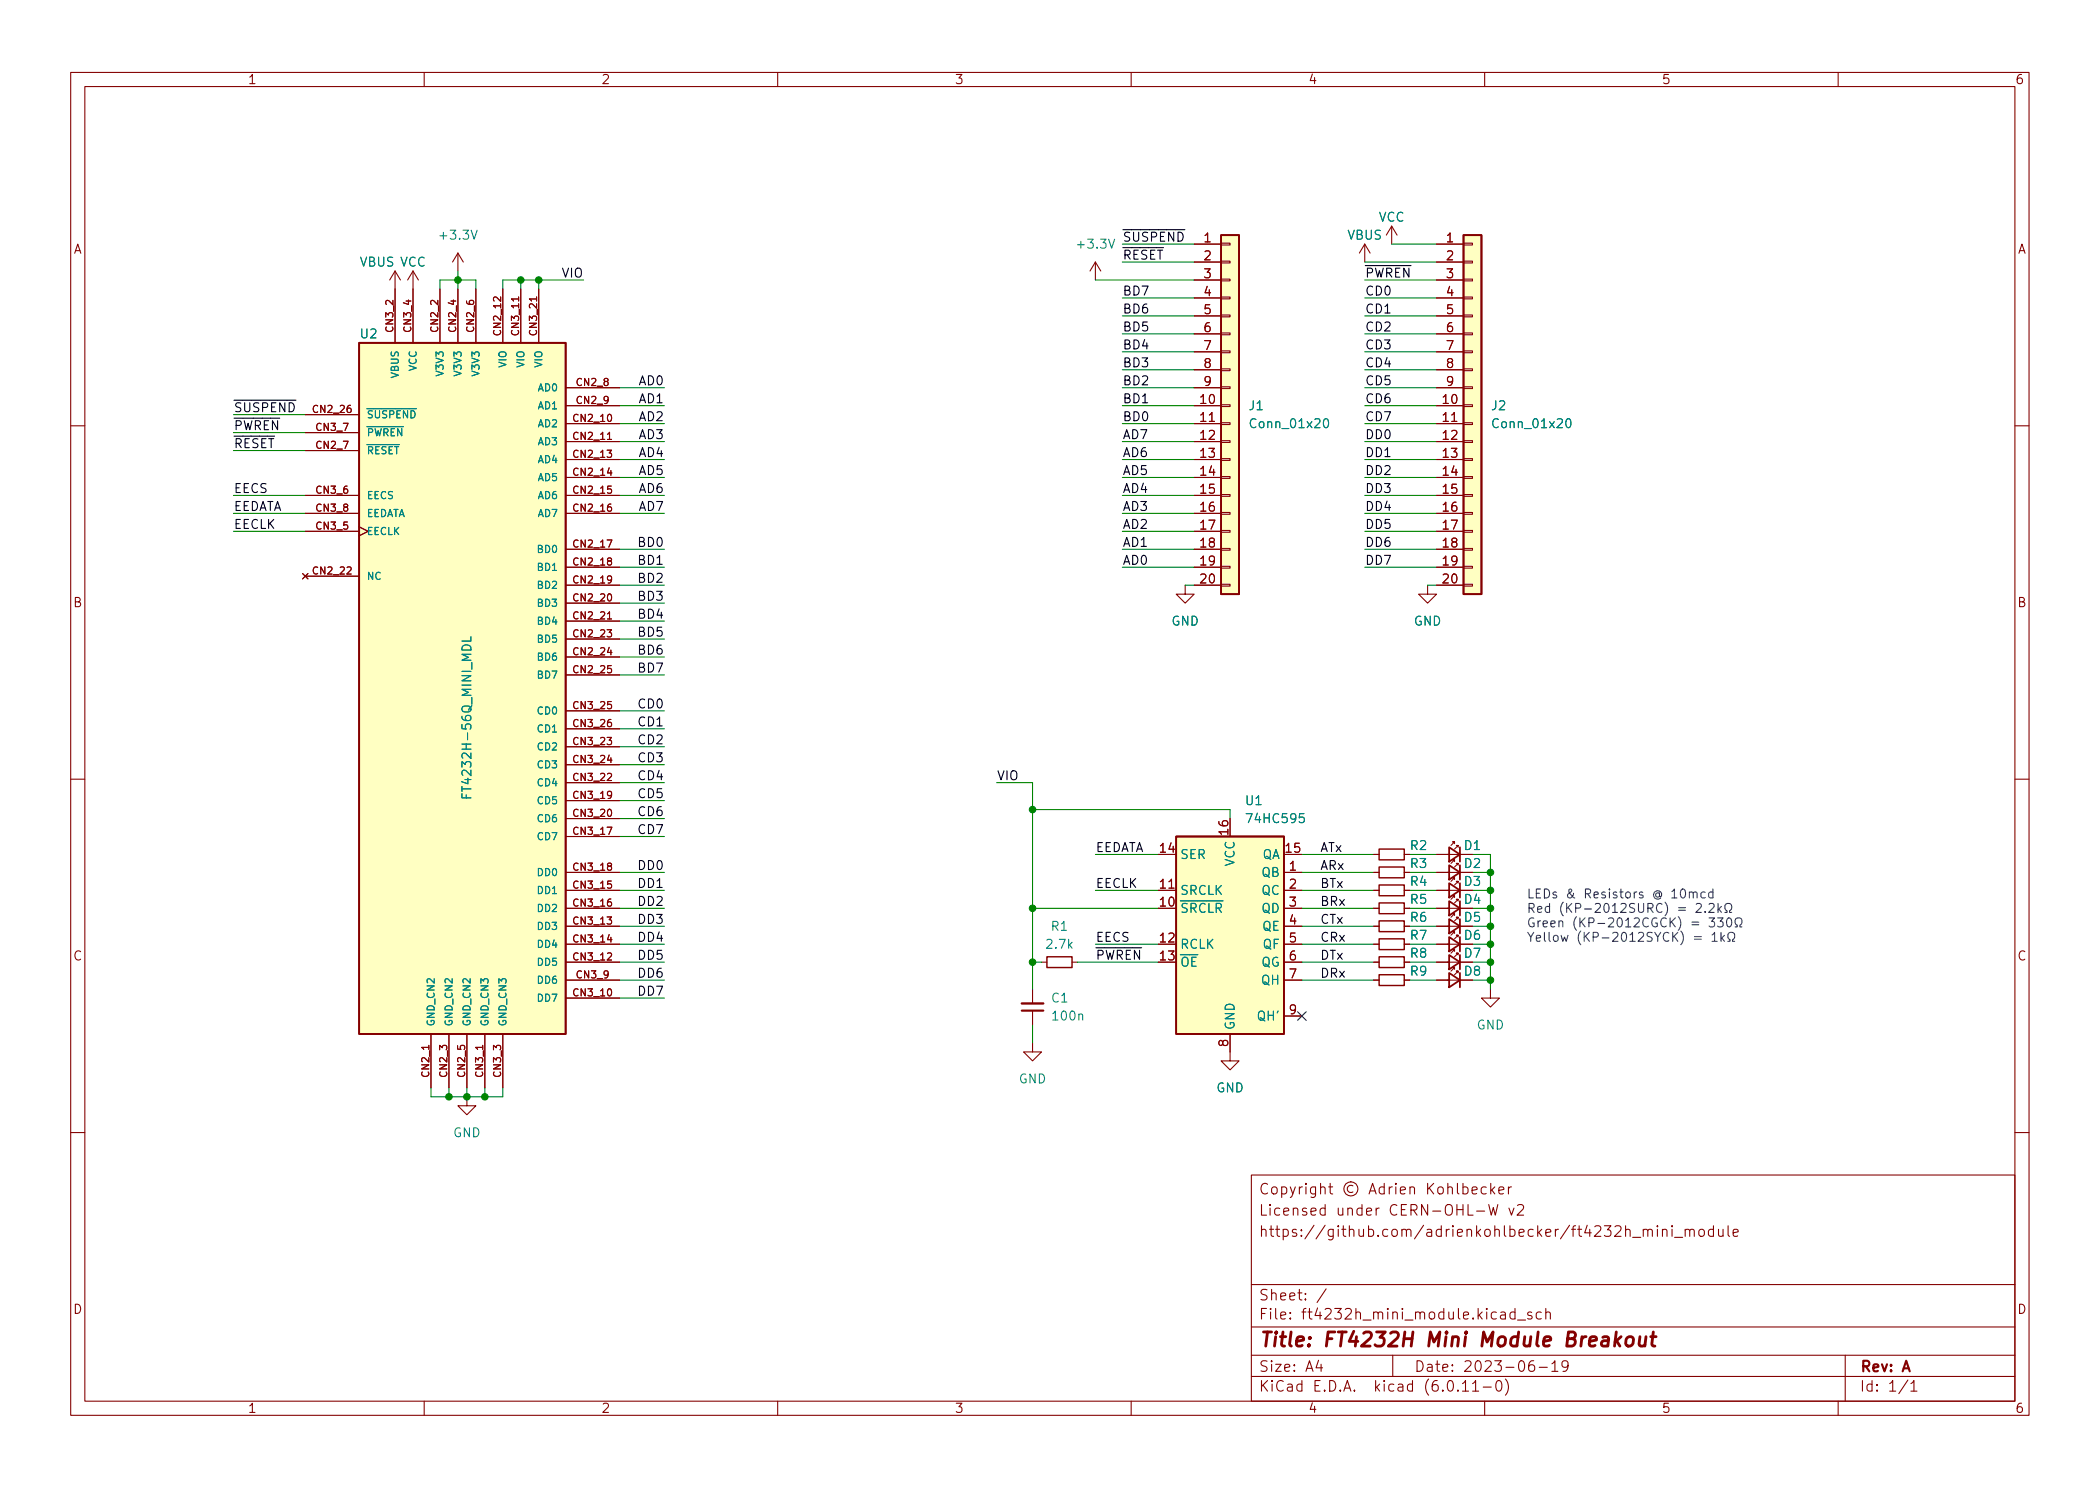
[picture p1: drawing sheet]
<svg xmlns="http://www.w3.org/2000/svg" width="297mm" height="210mm" viewBox="0 0 297 210" stroke-linecap="round" stroke-linejoin="round" font-family="sans-serif">
<g fill="none" stroke="#840000" stroke-width=".15">
<path d="M10 10.2h277v190.1h-277zM12 12.2h273v186.1h-273zM60 10.2v2M110 10.2v2M160 10.2v2M210 10.2v2M260 10.2v2M55.9 38.3v10.2M55.9 38.3l-.8 1.3M55.9 38.3l.7 1.3M58.4 38.3v10.2M58.4 38.3l-.7 1.3"/>
<path d="M58.4 38.3l.8 1.3M64.8 35.8v2.5M64.8 35.8l-.8 1.3M64.8 35.8l.7 1.3M154.9 37.1l.8 1.2M154.9 37.1v2.5M154.9 37.1l-.7 1.2M168.9 34.5h3.8M168.9 37.1h3.8M168.9 39.6h3.8M172.7 39.5h1.3v.2h-1.3zM172.7 37h1.3v.2h-1.3z"/>
<path d="M172.7 34.4h1.3v.3h-1.3zM193 34.5l.8 1.3M193 34.5v2.6M193 34.5l-.7 1.3M196.8 32l.8 1.3M196.8 32v2.5M196.8 32l-.7 1.3M203.2 34.5h3.8M203.2 37.1h3.8M203.2 39.6h3.8M207 39.5h1.3v.2h-1.3zM207 37h1.3v.2h-1.3z"/>
<path d="M207 34.4h1.3v.3h-1.3zM43.2 58.7h7.6M49.6 57.3l-.3 .1a.68 .68 0 0 0 0 1l.3-.1 .1-.4-.2-.2h-.2l-.2 .2M62.2 40.9v7.6M64.8 40.9v7.6M67.3 40.9v7.6M70.8 42v.6l-.7-.6-.3 .2 .1 .4M71.1 40.9v7.6M73.4 42v.6M73.7 40.9v7.6M75.9 42v.6M76.2 40.9v7.6"/>
<path d="M80 57.4h7.6M80 59.9h7.6M80 54.9h7.6M86 58.7l.2-.1a.54 .54 0 0 1 .3 .5 .54 .54 0 0 1-.3 .5l-.2-.1-.1-.3zM168.9 57.4h3.8M168.9 59.9h3.8M168.9 42.2h3.8M168.9 44.7h3.8M168.9 47.2h3.8M168.9 49.8h3.8M168.9 52.3h3.8M168.9 54.9h3.8"/>
<path d="M171.1 59.6h.7M172.7 59.8h1.3v.3h-1.3zM172.7 57.3h1.3v.2h-1.3zM172.7 54.7h1.3v.3h-1.3zM172.7 52.2h1.3v.2h-1.3zM172.7 49.7h1.3v.2h-1.3zM172.7 47.1h1.3v.3h-1.3zM172.7 44.6h1.3v.2h-1.3zM172.7 42h1.3v.3h-1.3zM203.2 57.4h3.8M203.2 59.9h3.8M203.2 42.2h3.8"/>
<path d="M203.2 44.7h3.8M203.2 47.2h3.8M203.2 49.8h3.8M203.2 52.3h3.8M203.2 54.9h3.8M205.3 59.6h.8M207 59.8h1.3v.3h-1.3zM207 57.3h1.3v.2h-1.3zM207 54.7h1.3v.3h-1.3zM207 52.2h1.3v.2h-1.3zM207 49.7h1.3v.2h-1.3zM207 47.1h1.3v.3h-1.3z"/>
<path d="M207 44.6h1.3v.2h-1.3zM207 42h1.3v.3h-1.3zM10 60.2h2M43.2 70.1h7.6M43.2 72.6h7.6M43.2 75.2h7.6M43.2 63.7h7.6M43.2 61.2h7.6M50.8 74.5l1.3 .7-1.3 .6M80 62.5h7.6M80 65h7.6M80 67.6h7.6"/>
<path d="M80 70.1h7.6M80 72.6h7.6M80 77.7h7.6M85.9 63.7h.6l-.3 .4 .3 .1v.4l-.2 .1-.4-.1M85.9 76.4h.7l-.5 1M85.9 62.2h.6M86.1 79.4l-.2-.2 .1-.2 .1-.1 .3 .1 .1 .1v.2l-.5 .1-.1 .2v.2l.2 .2 .3-.1 .1-.1v-.3l-.2-.1M86.2 66.2l-.3 .7h.7M86.4 71.3l-.3 .1a.68 .68 0 0 0 0 .9l.4-.1v-.3l-.2-.2h-.2l-.2 .2M86.5 68.8h-.5l-.1 .5 .2-.1h.3l.1 .2v.3l-.2 .1-.4-.1M168.9 62.5h3.8M168.9 65h3.8"/>
<path d="M168.9 67.6h3.8M168.9 70.1h3.8M168.9 72.6h3.8M168.9 75.2h3.8M168.9 77.7h3.8M172.7 77.6h1.3v.2h-1.3zM172.7 75.1h1.3v.2h-1.3zM172.7 72.5h1.3v.3h-1.3zM172.7 70h1.3v.2h-1.3zM172.7 67.4h1.3v.3h-1.3zM172.7 64.9h1.3v.2h-1.3zM172.7 62.4h1.3v.2h-1.3z"/>
<path d="M203.2 62.5h3.8M203.2 65h3.8M203.2 67.6h3.8M203.2 70.1h3.8M203.2 72.6h3.8M203.2 75.2h3.8M203.2 77.7h3.8M207 77.6h1.3v.2h-1.3zM207 75.1h1.3v.2h-1.3zM207 72.5h1.3v.3h-1.3zM207 70h1.3v.2h-1.3zM207 67.4h1.3v.3h-1.3z"/>
<path d="M207 64.9h1.3v.2h-1.3zM207 62.4h1.3v.2h-1.3zM285 60.2h2M42.8 81.1l.8 .8M43.2 81.5h7.6M43.6 81.1l-.8 .8M49.1 80.3l.4-.1 .2 .3-.7 .7h.7M80 80.3h7.6M80 82.8h7.6M80 85.3h7.6M80 87.9h7.6M80 90.4h7.6"/>
<path d="M80 93h7.6M80 95.5h7.6M85.9 89.1h.6l-.3 .4 .3 .1v.4l-.2 .1-.4-.1M85.9 87.6h.6M86 84.1l.2-.1a.54 .54 0 0 1 .3 .5 .54 .54 0 0 1-.3 .5l-.2-.1-.1-.3zM86.2 91.6l-.3 .7h.7M86.5 94.2h-.5l-.1 .5 .2-.1h.3l.1 .2v.3l-.2 .1-.4-.1M86.5 99.3h-.5l-.1 .4 .2-.1 .3 .1 .1 .1v.4l-.2 .1-.4-.1M86.5 81.9l-.2 .2h-.2l-.2-.2 .1-.4h.3l.2 .1a.67 .67 0 0 1-.3 .9h-.2M167.6 82.8v1.3h-1.2l1.2 1.2 1.3-1.2h-1.3M168.9 80.3h3.8M168.9 82.8h3.8"/>
<path d="M172.7 82.7h1.3v.2h-1.3zM172.7 80.1h1.3v.3h-1.3zM201.9 82.8v1.3h-1.2l1.2 1.2 1.3-1.2h-1.3M203.2 80.3h3.8M203.2 82.8h3.8M207 82.7h1.3v.2h-1.3zM207 80.1h1.3v.3h-1.3zM10 110.2h2M80 118.4h7.6M80 113.3h7.6M80 115.8h7.6M80 110.7h7.6"/>
<path d="M80 105.7h7.6M80 108.2h7.6M80 100.6h7.6M80 103.1h7.6M85.9 117h.7l-.5 1.1M85.9 104.3h.6l-.3 .4 .3 .1v.5l-.2 .1-.4-.1M85.9 109.5l.4-.1 .2 .3-.6 .7h.6M86 114.6l.2-.1a.54 .54 0 0 1 .3 .5 .54 .54 0 0 1-.3 .5l-.2-.1-.1-.3zM86.2 106.8l-.3 .8h.7M86.4 101.8h-.3a.68 .68 0 0 0 0 1l.4-.1v-.3l-.2-.2h-.2l-.2 .2M86.5 112.4l-.2 .2h-.2l-.2-.2 .1-.4h.3l.2 .1a.67 .67 0 0 1-.3 .9h-.2M174 115.8v2.6"/>
<path d="M205.7 119.4v-.3h-.2h.2l-.5 .5M206.2 119.9v-.3h-.2h.2l-.5 .5M285 110.2h2M80 123.4h7.6M80 128.5h7.6M80 126h7.6M80 133.6h7.6M80 136.1h7.6M80 131.1h7.6M80 138.7h7.6M85.9 129.7h.6l-.3 .4 .3 .1v.5l-.2 .1-.4-.1M85.9 134.9l.4-.1 .2 .3-.6 .7h.6"/>
<path d="M86 140l.2-.1a.54 .54 0 0 1 .3 .5 .54 .54 0 0 1-.3 .5l-.2-.1-.1-.3zM86.1 122.6l-.2-.2 .1-.2 .1-.1 .3 .1 .1 .1v.2l-.5 .1-.1 .1v.2l.2 .2h.3l.1-.2v-.2l-.2-.1M86.2 132.2l-.3 .8h.7M86.4 127.2h-.3a.68 .68 0 0 0 0 1l.4-.1v-.3l-.2-.2h-.2l-.2 .2M86.5 124.7h-.5l-.1 .4 .2-.1 .3 .1 .1 .1v.4l-.2 .1-.4-.1M146 139.9v2.1M147.3 136.1h.8M151.6 136.1h.8M163.8 128.5h2.6M163.8 126h2.6M163.8 133.6h2.6M163.8 136.1h2.6"/>
<path d="M163.8 120.9h2.6M165.3 125.7h.8M181.6 123.4h2.5M181.6 128.5h2.5M181.6 126h2.5M181.6 133.6h2.5M181.6 136.1h2.5M181.6 120.9h2.5M181.6 131.1h2.5M181.6 138.7h2.5M194.3 123.4h.8M194.3 128.5h.8"/>
<path d="M194.3 126h.8M194.3 133.6h.8M194.3 136.1h.8M194.3 120.9h.8M194.3 131.1h.8M194.3 138.7h.8M198.6 123.4h.8M198.6 128.5h.8M198.6 126h.8M198.6 133.6h.8M198.6 136.1h.8M198.6 120.9h.8"/>
<path d="M198.6 131.1h.8M198.6 138.7h.8M203.2 123.4h3.3M203.2 128.5h3.3M203.2 126h3.3M203.2 133.6h3.3M203.2 136.1h3.3M203.2 120.9h3.3M203.2 131.1h3.3M203.2 138.7h3.3M205.7 132.1v-.3h-.2h.2l-.5 .5M205.7 129.5v-.2h-.2h.2l-.5 .5"/>
<path d="M205.7 134.6v-.2h-.2h.2l-.5 .5M205.7 137.2v-.3h-.2h.2l-.5 .5M205.7 121.9v-.2h-.2h.2l-.5 .5M205.7 127v-.3h-.2h.2l-.5 .5M205.7 124.5v-.3h-.2h.2l-.5 .5M206.2 132.6v-.3h-.2h.2l-.5 .5M206.2 130v-.2h-.2h.2l-.5 .5M206.2 135.1v-.2h-.2h.2l-.5 .5M206.2 137.7v-.3h-.2h.2l-.5 .5M206.2 122.4v-.2h-.2h.2l-.5 .5M206.2 127.5v-.3h-.2h.2l-.5 .6M206.2 125v-.3h-.2h.2l-.5 .5"/>
<path d="M210.8 139.9v1.3h1.3l-1.3 1.3-1.3-1.3h1.3M60.7 147.9v.6M61 146.3v7.6M63.5 146.3v7.6M66 155.2v1.3h1.3l-1.3 1.2-1.2-1.2h1.2M66 146.3v7.6M68.3 147.9v.6M68.6 146.3v7.6M71.1 146.3v7.6M80 141.2h7.6M146 147.6v1.2h1.3l-1.3 1.3-1.2-1.3h1.2M146 143v2"/>
<path d="M174 146.3v3.8h1.3l-1.3 1.3-1.3-1.3h1.3M181.6 143.8h2.5M10 160.2h2M177 166.3h108v32h-108zM187.4 171l-.4-.1-.3 .3v.4l.2 .3h.1h.4M187.4 170.4v1.5M187.9 167.9h.6M188.1 167.4v1.3l.1 .2h.3M191.4 167.8a.52 .52 0 0 0-.8 .4 .52 .52 0 0 0 .8 .4M193.6 168.9l.5-1.5 .5 1.5M193.8 168.5h.7M195.8 168l-.4-.1-.3 .3v.4l.1 .3h.2h.4"/>
<path d="M195.8 167.4v1.5M196.5 167.9v1M196.9 167.9l-.3 .1-.1 .2M197.4 167.4v.1v.1l.1-.1-.1-.1v.2M197.4 167.9v1M198.1 168.4l.7-.1-.1-.3-.4-.1-.2 .2v.8h.2h.4M199.4 168.1a.37 .37 0 0 1 .7 0v.8M199.4 167.9v1M210.6 170.4l.3 1.5 .3-1 .3 1 .4-1.5M213.4 167.9v1M213.8 167.9l-.3 .1-.1 .2M232.4 174.1a.37 .37 0 0 1 .7 0v.8"/>
<path d="M232.4 173.9v1M233.1 174.1l.2-.2 .3 .1 .1 .9M234.4 173.4v.1v.1l.1-.1-.1-.1v.2M234.4 173.9v1M235.1 174.1a.37 .37 0 0 1 .7 0v.8M235.1 173.9v1M236.5 173.4l-.1 .1 .1 .1 .1-.1-.1-.1v.2M236.5 173.9v1M236.9 175.1h1.1M238.4 174.1a.37 .37 0 0 1 .6 0v.8M238.4 173.9v1M239 174.1l.2-.2 .4 .1v.9"/>
<path d="M240.4 174a.41 .41 0 0 1 .7 .2v.4a.41 .41 0 0 1-.4 .3 .41 .41 0 0 1-.4-.3v-.4zM242.4 174l-.5-.1-.3 .3v.4l.2 .3h.1h.5M242.4 173.4v1.5M243.1 173.9v1a.41 .41 0 0 0 .6-.1M243.7 173.9v1M244.4 173.4v1.3l.2 .2M245.1 174.4l.8-.1-.1-.3-.4-.1-.3 .2 .1 .8h.2h.4M285 160.2h2M60 198.3v2M110 198.3v2M160 198.3v2M177 194.8h108"/>
<path d="M177 191.8h108M177 187.8h108M177 181.8h108M182.5 186.5l.1 .1h-.1h-.1l.1-.1v.1M182.5 185.7l.1 .1h-.1h-.1l.1-.1v.1M184.6 183.8l.1 .1h-.1v-.1v.1M184.6 183l.1 .1h-.1v-.1v.1M187.6 182.4l-1.3 1.9M197 191.8v3M210 198.3v2M211.8 195.4a.36 .36 0 0 1 .6 .2 .77 .77 0 0 1-.5 1.2 1 1 0 0 1-.1-1.4zM212.9 195.1a1.72 1.72 0 0 1 0 2.3"/>
<path d="M214.6 186.8h1.2M216.6 185.7l-.3-.1-.2 .2v.3l.5 .1 .1 .1-.1 .3h-.1h-.4M217.7 193.5h1.2M218 185.7l-.4-.1-.3 .3v.4l.1 .3h.2h.4M218.6 185.8a.37 .37 0 0 1 .7 0v.8M218.6 185.1v1.5M219.5 193l.4-.5v1.5M219.5 194h.9M221.8 193.2l-.3 .3-.4-.1-.2-.2v-.4l.2-.2 .4-.1 .2 .2a.99 .99 0 0 1-.3 1.3h-.3M260 198.3v2M261 191.8v6.5M270.3 195.8l.4-.5v1.5"/>
<path d="M270.3 196.8h.9"/>
<circle cx="191.1" cy="168.2" r="1"/>
</g>
<path d="M221.7 189.4h.7a.49 .49 0 0 0 .4-.4 .49 .49 0 0 0-.3-.5h-.6l-.3 2h.8a.53 .53 0 0 0 .4-.5 .53 .53 0 0 0-.4-.6" fill="none" stroke="#840000" stroke-width=".4"/>
<g fill="#ffffc2" stroke="#ffffc2" stroke-width=".14">
<path d="M166.4 118.4h15.2v27.9h-15.2z"/>
<path d="M172.7 33.3h2.6v50.8h-2.6z"/>
<path d="M207 33.3h2.5v50.8h-2.5z"/>
<path d="M50.8 48.5h29.2v97.8h-29.2z"/>
</g>
<g fill="none" stroke="#840000" stroke-width=".25">
<path d="M172.7 33.3h2.6v50.8h-2.6zM207 33.3h2.5v50.8h-2.5zM50.8 48.5h29.2v97.8h-29.2zM166.4 118.4h15.2v27.9h-15.2zM205 119.9l1.5 1-1.5 1zM206.5 119.9v2M205 132.6l1.5 1-1.5 1zM205 130l1.5 1.1-1.5 1zM205 135.1l1.5 1-1.5 1.1zM205 137.7l1.5 1-1.5 1zM205 122.4l1.5 1-1.5 1.1zM205 127.5l1.5 1-1.5 1z"/>
<path d="M205 125l1.5 1-1.5 1zM206.5 122.4v2.1M206.5 125v2M206.5 127.5v2M206.5 130v2.1M206.5 132.6v2M206.5 135.1v2.1M206.5 137.7v2"/>
</g>
<path d="M66.6 32.6l.5 1.2 .4-1.2M156.8 33.8l.4 1.3 .5-1.3M51.9 57.8h7M187.4 59.3l.1-.1a.69 .69 0 0 1 .3 1.2l-.2 .1a.68 .68 0 0 1-.3-1.1zM221.7 59.3l.1-.1a.69 .69 0 0 1 .3 1.2l-.2 .1a.68 .68 0 0 1-.3-1.1zM51.9 62.9h4.6M51.9 60.4h5.2M65.5 91.4a.66 .66 0 0 1 .8-.1 .66 .66 0 0 1 .3 .7h-1.3v-.3zM66.6 90.1v.6h-1.3M184.4 115.1h-.6v.6l.2-.1 .4 .1 .1 .1-.1 .5-.1 .1h-.3l-.2-.1M152.6 143.6l.2-.1h.3v.8" fill="none" stroke="#008484" stroke-width=".15"/>
<path d="M148.1 135.4h3.5v1.5h-3.5zM195.1 130.3h3.5v1.5h-3.5zM195.1 132.8h3.5v1.6h-3.5zM195.1 137.9h3.5v1.5h-3.5zM195.1 127.8h3.5v1.5h-3.5zM195.1 125.2h3.5v1.5h-3.5zM195.1 122.7h3.5v1.5h-3.5zM195.1 120.1h3.5v1.6h-3.5zM195.1 135.4h3.5v1.5h-3.5z" fill="none" stroke="#840000" stroke-width=".2"/>
<path d="M144.5 142h3.1" fill="none" stroke="#840000" stroke-width=".33"/>
<path d="M144.5 143h3.1" fill="none" stroke="#840000" stroke-width=".3"/>
<g fill="none" stroke="#0000c2" stroke-width=".15">
<path d="M220.8 132.3l.3 .9 .2-.6 .2 .6 .3-.9M232.4 126.3l-.3-.1-.2 .2v.2l.5 .1v.3h-.5M235.1 128a.51 .51 0 0 0-.6-.1 .51 .51 0 0 0-.2 .7 .48 .48 0 0 0 .2 .4 .48 .48 0 0 0 .6 0M235.5 127.6a1.46 1.46 0 0 1 0 2M236.2 129.9v1.2M236.4 130.4l.6 .7M236.6 131.9v1.3M236.8 132.5l.5 .7M237 129.9l-.8 .7M237.3 131.9l-.7 .7M237.4 129.7a1.46 1.46 0 0 1 0 1.9M237.7 131.7a1.46 1.46 0 0 1 0 2"/>
<path d="M239.9 128l.2-.2h.3l.2 .2 .1 .2-.1 .2-.7 .7h.8M241.2 129v.1M241.7 128l.2-.2h.3l.2 .2 .1 .2-.1 .2-.7 .7h.8M241.7 129.9h.8l-.4 .5 .4 .1v.5l-.2 .1h-.4l-.2-.1M242.2 132.3l.3-.4v1.3M242.2 133.2h.7M242.9 129.9h.8l-.4 .5 .4 .1v.5l-.2 .1h-.4l-.2-.1M243 127.8v1.3M243.1 128.6l.4 .5M243.4 131.9v1.3M243.5 128.3l-.5 .4M243.6 132.7l.3 .5"/>
<path d="M243.9 132.3l-.5 .5M244 129.1h.3v-.2a.54 .54 0 0 1-.3-.8 .54 .54 0 0 1 .8-.2 .58 .58 0 0 1-.2 1v.2h.3M244.4 129.9h.1a.69 .69 0 0 1 .3 1.1l-.2 .1a.69 .69 0 0 1-.3-1.1zM244.4 133.2h.3v-.3a.54 .54 0 0 1-.3-.7 .54 .54 0 0 1 .8-.2 .58 .58 0 0 1-.1 .9v.3h.3M245.4 131.1h.3v-.2a.54 .54 0 0 1-.2-.7 .54 .54 0 0 1 .7-.3 .58 .58 0 0 1-.1 1v.2h.3"/>
</g>
<g fill="none" stroke="#008400" stroke-width=".15">
<path d="M64.8 38.3v2.6M73.7 39.6v1.3M76.2 39.6v1.3M82.5 39.6h-11.4v1.3M154.9 39.6h14M158.7 34.5h10.2M158.7 37.1h10.2M193 39.6h10.2M193 37.1h10.2M196.8 34.5h6.4M33 58.7h10.2M62.2 40.9v-1.3h5.1v1.3"/>
<path d="M87.6 54.9h6.4M87.6 57.4h6.4M87.6 59.9h6.4M158.7 54.9h10.2M158.7 57.4h10.2M158.7 59.9h10.2M158.7 42.2h10.2M158.7 52.3h10.2M158.7 47.2h10.2M158.7 49.8h10.2M158.7 44.7h10.2M193 54.9h10.2"/>
<path d="M193 57.4h10.2M193 59.9h10.2M193 42.2h10.2M193 52.3h10.2M193 47.2h10.2M193 49.8h10.2M193 44.7h10.2M33 72.6h10.2M33 70.1h10.2M33 75.2h10.2M33 63.7h10.2M33 61.2h10.2"/>
<path d="M87.6 77.7h6.4M87.6 62.5h6.4M87.6 65h6.4M87.6 72.6h6.4M87.6 70.1h6.4M87.6 67.6h6.4M158.7 77.7h10.2M158.7 62.5h10.2M158.7 65h10.2M158.7 72.6h10.2M158.7 70.1h10.2M158.7 67.6h10.2"/>
<path d="M158.7 75.2h10.2M193 77.7h10.2M193 62.5h10.2M193 65h10.2M193 72.6h10.2M193 70.1h10.2M193 67.6h10.2M193 75.2h10.2M87.6 95.5h6.4M87.6 80.3h6.4M87.6 90.4h6.4M87.6 93h6.4"/>
<path d="M87.6 87.9h6.4M87.6 85.3h6.4M87.6 82.8h6.4M158.7 80.3h10.2M167.6 82.8h1.3M193 80.3h10.2M201.9 82.8h1.3M87.6 105.7h6.4M87.6 100.6h6.4M87.6 103.1h6.4M87.6 108.2h6.4M87.6 110.7h6.4"/>
<path d="M87.6 113.3h6.4M87.6 118.4h6.4M87.6 115.8h6.4M141 110.7h5v29.2M146 114.5h28v1.3M87.6 136.1h6.4M87.6 128.5h6.4M87.6 126h6.4M87.6 133.6h6.4M87.6 123.4h6.4M87.6 131.1h6.4M87.6 138.7h6.4"/>
<path d="M146 136.1h1.3M146 128.5h17.8M152.4 136.1h11.4M154.9 120.9h8.9M154.9 126h8.9M154.9 133.6h8.9M184.1 136.1h10.2M184.1 128.5h10.2M184.1 120.9h10.2M184.1 126h10.2M184.1 133.6h10.2M184.1 123.4h10.2"/>
<path d="M184.1 131.1h10.2M184.1 138.7h10.2M199.4 136.1h3.8M199.4 128.5h3.8M199.4 120.9h3.8M199.4 126h3.8M199.4 133.6h3.8M199.4 123.4h3.8M199.4 131.1h3.8M199.4 138.7h3.8M208.3 136.1h2.5M208.3 128.5h2.5"/>
<path d="M208.3 120.9h2.5v19M208.3 126h2.5M208.3 133.6h2.5M208.3 123.4h2.5M208.3 131.1h2.5M208.3 138.7h2.5M61 153.9v1.3h10.1v-1.3M63.5 153.9v1.3M66 153.9v1.3M68.6 153.9v1.3M87.6 141.2h6.4M146 145v2.6"/>
</g>
<path d="M183.5 143.1l1.3 1.3M184.8 143.1l-1.3 1.3" fill="none" stroke="#000084" stroke-width=".15"/>
<g fill="#008400" stroke="#008400" stroke-width=".15">
<circle cx="66" cy="155.2" r=".46"/>
<circle cx="68.6" cy="155.2" r=".46"/>
<circle cx="63.5" cy="155.2" r=".46"/>
<circle cx="64.8" cy="39.6" r=".46"/>
<circle cx="76.2" cy="39.6" r=".46"/>
<circle cx="73.7" cy="39.6" r=".46"/>
<circle cx="146" cy="128.5" r=".46"/>
<circle cx="146" cy="136.1" r=".46"/>
<circle cx="146" cy="114.5" r=".46"/>
<circle cx="210.8" cy="126" r=".46"/>
<circle cx="210.8" cy="123.4" r=".46"/>
<circle cx="210.8" cy="131.1" r=".46"/>
<circle cx="210.8" cy="128.5" r=".46"/>
<circle cx="210.8" cy="133.6" r=".46"/>
<circle cx="210.8" cy="136.1" r=".46"/>
<circle cx="210.8" cy="138.7" r=".46"/>
</g>
<g font-size="2.8" fill="#840000">
<text x="178" y="191.2">Title:</text>
<text x="187.3" y="191.2">FT4232H</text>
<text x="202.1" y="191.2">Mini</text>
<text x="210.1" y="191.2">Module</text>
<text x="222.5" y="191.2">Breakout</text>
</g>
<g font-size="2.1" fill="#840000">
<text x="178" y="172.5">Licensed</text>
<text x="178" y="169.5">Copyright</text>
<text x="189" y="172.5">under</text>
<text x="196.6" y="172.5">CERN-OHL-W</text>
<text x="202" y="169.5">Kohlbecker</text>
<text x="213.6" y="172.5">v2</text>
<text x="178" y="175.5">https://github.com/adrienkohlbecker/ft4232h_mini_module</text>
<text x="178" y="184.5">Sheet:</text>
<text x="178" y="187.2">File:</text>
<text x="184.4" y="187.2">ft4232h_mini_module.kicad_sch</text>
<text x="178" y="197.4">KiCad</text>
<text x="178" y="194.6">Size:</text>
<text x="184.7" y="194.6">A4</text>
<text x="185.7" y="197.4">E.D.A.</text>
<text x="194.6" y="197.4">kicad</text>
<text x="200" y="194.6">Date:</text>
<text x="201.8" y="197.4">(6.0.11-0)</text>
<text x="207" y="194.6">2023-06-19</text>
<text x="263" y="194.6">Rev:</text>
<text x="263" y="197.4">Id:</text>
<text x="267.1" y="197.4">1/1</text>
<text x="269.1" y="194.6">A</text>
</g>
<g font-size="1.8" fill="#840000">
<text x="35" y="12.3">1</text>
<text x="85" y="12.3">2</text>
<text x="135" y="12.3">3</text>
<text x="185" y="12.3">4</text>
<text x="235" y="12.3">5</text>
<text x="285" y="12.3">6</text>
<text x="170.1" y="34.3">1</text>
<text x="204.4" y="34.3">1</text>
<text x="10.4" y="36.3">A</text>
<text x="170.1" y="36.8">2</text>
<text x="170.1" y="39.4">3</text>
<text x="170.1" y="41.9">4</text>
<text x="204.4" y="36.8">2</text>
<text x="204.4" y="39.4">3</text>
<text x="204.4" y="41.9">4</text>
<text x="285.4" y="36.3">A</text>
<text x="170.1" y="44.4">5</text>
<text x="170.1" y="47">6</text>
<text x="204.4" y="44.4">5</text>
<text x="204.4" y="47">6</text>
<text x="170.1" y="49.5">7</text>
<text x="170.1" y="52.1">8</text>
<text x="204.4" y="49.5">7</text>
<text x="204.4" y="52.1">8</text>
<text x="169.5" y="57.1">10</text>
<text x="169.5" y="59.7">11</text>
<text x="170.1" y="54.6">9</text>
<text x="203.8" y="57.1">10</text>
<text x="203.8" y="59.7">11</text>
<text x="204.4" y="54.6">9</text>
<text x="169.5" y="62.2">12</text>
<text x="169.5" y="64.8">13</text>
<text x="203.8" y="62.2">12</text>
<text x="203.8" y="64.8">13</text>
<text x="169.5" y="67.3">14</text>
<text x="169.5" y="69.8">15</text>
<text x="203.8" y="67.3">14</text>
<text x="203.8" y="69.8">15</text>
<text x="169.5" y="72.4">16</text>
<text x="169.5" y="74.9">17</text>
<text x="169.5" y="77.5">18</text>
<text x="203.8" y="72.4">16</text>
<text x="203.8" y="74.9">17</text>
<text x="203.8" y="77.5">18</text>
<text x="169.5" y="80">19</text>
<text x="169.5" y="82.5">20</text>
<text x="203.8" y="80">19</text>
<text x="203.8" y="82.5">20</text>
<text x="10.3" y="86.3">B</text>
<text x="285.3" y="86.3">B</text>
<text x="173.7" y="118.4" transform="rotate(-90 173.7 118.4)">16</text>
<text x="163.8" y="125.7">11</text>
<text x="163.8" y="120.6">14</text>
<text x="181.6" y="120.6">15</text>
<text x="182.2" y="123.2">1</text>
<text x="182.2" y="125.7">2</text>
<text x="207" y="123.2">D2</text>
<text x="207" y="125.7">D3</text>
<text x="207" y="120.7">D1</text>
<text x="163.8" y="128.3">10</text>
<text x="182.2" y="128.3">3</text>
<text x="182.2" y="130.8">4</text>
<text x="207" y="130.8">D5</text>
<text x="207" y="128.3">D4</text>
<text x="10.3" y="136.3">C</text>
<text x="163.8" y="133.3">12</text>
<text x="163.8" y="135.9">13</text>
<text x="182.2" y="133.3">5</text>
<text x="182.2" y="135.9">6</text>
<text x="207" y="133.4">D6</text>
<text x="207" y="135.9">D7</text>
<text x="285.3" y="136.3">C</text>
<text x="182.2" y="138.4">7</text>
<text x="182.2" y="143.5">9</text>
<text x="207" y="138.4">D8</text>
<text x="173.7" y="148.2" transform="rotate(-90 173.7 148.2)">8</text>
<text x="10.3" y="186.3">D</text>
<text x="285.3" y="186.3">D</text>
<text x="35" y="200.3">1</text>
<text x="85" y="200.3">2</text>
<text x="135" y="200.3">3</text>
<text x="185" y="200.3">4</text>
<text x="235" y="200.3">5</text>
<text x="285" y="200.3">6</text>
</g>
<g font-size="1.8" fill="#008484">
<text x="61.9" y="34.3">+3.3V</text>
<text x="152" y="35.6">+3.3V</text>
<text x="190.5" y="34.3">VBUS</text>
<text x="195" y="31.8">VCC</text>
<text x="50.8" y="38.1">VBUS VCC</text>
<text x="50.8" y="48.3">U2</text>
<text x="176.5" y="58.4">J1</text>
<text x="210.8" y="58.4">J2</text>
<text x="176.5" y="61">Conn_01x20</text>
<text x="210.8" y="61">Conn_01x20</text>
<text x="165.6" y="88.9">GND</text>
<text x="199.9" y="88.9">GND</text>
<text x="67.1" y="113.3" transform="rotate(-90 67.1 113.3)">FT4232H-56Q_MINI_MDL</text>
<text x="176" y="114.3">U1</text>
<text x="176" y="116.8">74HC595</text>
<text x="166.9" y="121.9">SER</text>
<text x="175" y="122.6" transform="rotate(-90 175 122.6)">VCC</text>
<text x="178.3" y="124.5">QB</text>
<text x="178.5" y="121.9">QA</text>
<text x="199.3" y="125.7">R4</text>
<text x="199.3" y="123.2">R3</text>
<text x="199.3" y="120.7">R2</text>
<text x="166.9" y="129.5">~{SRCLR}</text>
<text x="166.9" y="127">SRCLK</text>
<text x="178.3" y="127">QC</text>
<text x="178.3" y="129.5">QD</text>
<text x="199.3" y="130.8">R6</text>
<text x="199.3" y="128.3">R5</text>
<text x="147.8" y="134.6">2.7k</text>
<text x="148.5" y="132.1">R1</text>
<text x="166.9" y="134.6">RCLK</text>
<text x="166.9" y="137.2">~{OE}</text>
<text x="178.3" y="137.2">QG</text>
<text x="178.5" y="132.1">QE</text>
<text x="178.5" y="134.6">QF</text>
<text x="199.3" y="133.4">R7</text>
<text x="199.3" y="135.9">R8</text>
<text x="148.6" y="142.2">C1</text>
<text x="178.3" y="139.7">QH</text>
<text x="199.3" y="138.4">R9</text>
<text x="148.6" y="144.8">100n</text>
<text x="175" y="145.8" transform="rotate(-90 175 145.8)">GND</text>
<text x="177.7" y="144.8">QH'</text>
<text x="208.8" y="146.1">GND</text>
<text x="144" y="153.7">GND</text>
<text x="172" y="154.9">GND</text>
<text x="64" y="161.3">GND</text>
</g>
<g font-size="1.8">
<text x="158.7" y="34.2">~{SUSPEND} 1</text>
<text x="79.4" y="39.3">VIO</text>
<text x="158.7" y="36.7">~{RESET}</text>
<text x="158.7" y="41.8">BD7</text>
<text x="193" y="41.8">CD0</text>
<text x="193" y="39.3">~{PWREN}</text>
<text x="158.7" y="44.3">BD6</text>
<text x="158.7" y="46.9">BD5</text>
<text x="193" y="44.3">CD1</text>
<text x="193" y="46.9">CD2</text>
<text x="158.7" y="52">BD3</text>
<text x="158.7" y="49.4">BD4</text>
<text x="193" y="52">CD4</text>
<text x="193" y="49.4">CD3</text>
<text x="33" y="58.3">~{SUSPEND}</text>
<text x="90.3" y="57">AD1</text>
<text x="90.3" y="59.6">AD2</text>
<text x="90.3" y="54.5">AD0</text>
<text x="158.7" y="54.5">BD2</text>
<text x="158.7" y="59.6">BD0</text>
<text x="158.7" y="57">BD1</text>
<text x="193" y="59.6">CD7</text>
<text x="193" y="57">CD6</text>
<text x="193" y="54.5">CD5</text>
<text x="33" y="63.4">~{RESET}</text>
<text x="33" y="60.9">~{PWREN}</text>
<text x="90.3" y="64.7">AD4</text>
<text x="90.3" y="62.1">AD3</text>
<text x="158.7" y="64.7">AD6</text>
<text x="158.7" y="62.1">AD7</text>
<text x="193" y="64.7">DD1</text>
<text x="193" y="62.1">DD0</text>
<text x="33" y="69.7">EECS</text>
<text x="90.3" y="69.7">AD6</text>
<text x="90.3" y="67.2">AD5</text>
<text x="158.7" y="67.2">AD5</text>
<text x="158.7" y="69.7">AD4</text>
<text x="193" y="69.7">DD3</text>
<text x="193" y="67.2">DD2</text>
<text x="33" y="74.8">EECLK</text>
<text x="33" y="72.3">EEDATA</text>
<text x="90.1" y="77.4">BD0</text>
<text x="90.3" y="72.3">AD7</text>
<text x="158.7" y="72.3">AD3</text>
<text x="158.7" y="74.8">AD2</text>
<text x="158.7" y="77.4">AD1</text>
<text x="193" y="74.8">DD5</text>
<text x="193" y="72.3">DD4</text>
<text x="193" y="77.4">DD6</text>
<text x="90.1" y="82.4">BD2</text>
<text x="90.1" y="79.9">BD1</text>
<text x="158.7" y="79.9">AD0</text>
<text x="193" y="79.9">DD7</text>
<text x="90.1" y="87.5">BD4</text>
<text x="90.1" y="85">BD3</text>
<text x="90.1" y="90.1">BD5</text>
<text x="90.1" y="92.6">BD6</text>
<text x="90.1" y="95.1">BD7</text>
<text x="90.1" y="100.2">CD0</text>
<text x="90.1" y="107.8">CD3</text>
<text x="90.1" y="105.3">CD2</text>
<text x="90.1" y="102.8">CD1</text>
<text x="90.1" y="110.4">CD4</text>
<text x="90.1" y="112.9">CD5</text>
<text x="141" y="110.4">VIO</text>
<text x="90.1" y="115.5">CD6</text>
<text x="90.1" y="118">CD7</text>
<text x="90.1" y="125.6">DD1</text>
<text x="90.1" y="123.1">DD0</text>
<text x="154.9" y="125.6">EECLK</text>
<text x="154.9" y="120.5">EEDATA</text>
<text x="186.7" y="120.5">ATx</text>
<text x="186.7" y="123.1">ARx</text>
<text x="186.7" y="125.6">BTx</text>
<text x="90.1" y="128.2">DD2</text>
<text x="90.1" y="130.7">DD3</text>
<text x="186.7" y="128.2">BRx</text>
<text x="186.7" y="130.7">CTx</text>
<text x="90.1" y="133.2">DD4</text>
<text x="90.1" y="135.8">DD5</text>
<text x="154.9" y="133.2">EECS</text>
<text x="154.9" y="135.8">~{PWREN}13</text>
<text x="186.7" y="133.2">CRx</text>
<text x="186.7" y="135.8">DTx</text>
<text x="90.1" y="138.3">DD6</text>
<text x="90.1" y="140.9">DD7</text>
<text x="186.7" y="138.3">DRx</text>
</g>
<g font-size="1.8" fill="#0000c2">
<text x="215.9" y="127.1">LEDs</text>
<text x="215.9" y="129.2">Red</text>
<text x="215.9" y="131.2">Green</text>
<text x="220.5" y="129.2">(KP-2012SURC)</text>
<text x="221.5" y="127.1">&amp;</text>
<text x="222.4" y="131.2">(KP-2012CGCK)</text>
<text x="224.2" y="127.1">Resistors</text>
<text x="234" y="127.1">@ 10mcd</text>
<text x="237.4" y="129.2">=</text>
<text x="239.2" y="131.2">=</text>
<text x="215.9" y="133.2">Yellow</text>
<text x="223" y="133.2">(KP-2012SYCK)</text>
<text x="239.6" y="133.2">=</text>
</g>
<g font-size="1.4" fill="#840000">
<text x="55.6" y="47.2" transform="rotate(-90 55.6 47.2)">CN3_2</text>
<text x="58.2" y="47.2" transform="rotate(-90 58.2 47.2)">CN3_4</text>
<text x="62" y="47.2" transform="rotate(-90 62 47.2)">CN2_2</text>
<text x="64.5" y="47.2" transform="rotate(-90 64.5 47.2)">CN2_4</text>
<text x="67.1" y="47.2" transform="rotate(-90 67.1 47.2)">CN2_6</text>
<text x="70.9" y="47.7" transform="rotate(-90 70.9 47.7)">CN2_12</text>
<text x="73.4" y="47.7" transform="rotate(-90 73.4 47.7)">CN3_11</text>
<text x="75.9" y="47.7" transform="rotate(-90 75.9 47.7)">CN3_21</text>
<text x="44" y="58.4">CN2_26</text>
<text x="80.9" y="59.7">CN2_10</text>
<text x="81.3" y="54.6">CN2_8</text>
<text x="81.3" y="57.1">CN2_9</text>
<text x="44.5" y="63.5">CN2_7</text>
<text x="44.5" y="61">CN3_7</text>
<text x="80.9" y="62.2">CN2_11</text>
<text x="80.9" y="64.8">CN2_13</text>
<text x="44.5" y="69.8">CN3_6</text>
<text x="80.9" y="67.3">CN2_14</text>
<text x="80.9" y="69.8">CN2_15</text>
<text x="44.5" y="74.9">CN3_5</text>
<text x="44.5" y="72.4">CN3_8</text>
<text x="80.9" y="72.4">CN2_16</text>
<text x="80.9" y="77.5">CN2_17</text>
<text x="44" y="81.3">CN2_22</text>
<text x="80.9" y="80">CN2_18</text>
<text x="80.9" y="82.5">CN2_19</text>
<text x="80.9" y="85.1">CN2_20</text>
<text x="80.9" y="87.6">CN2_21</text>
<text x="80.9" y="90.2">CN2_23</text>
<text x="80.9" y="92.7">CN2_24</text>
<text x="80.9" y="95.2">CN2_25</text>
<text x="80.9" y="100.3">CN3_25</text>
<text x="80.9" y="105.4">CN3_23</text>
<text x="80.9" y="107.9">CN3_24</text>
<text x="80.9" y="102.9">CN3_26</text>
<text x="80.9" y="113">CN3_19</text>
<text x="80.9" y="110.5">CN3_22</text>
<text x="80.9" y="118.1">CN3_17</text>
<text x="80.9" y="115.6">CN3_20</text>
<text x="80.9" y="125.7">CN3_15</text>
<text x="80.9" y="123.2">CN3_18</text>
<text x="80.9" y="130.8">CN3_13</text>
<text x="80.9" y="128.3">CN3_16</text>
<text x="80.9" y="135.9">CN3_12</text>
<text x="80.9" y="133.3">CN3_14</text>
<text x="80.9" y="141">CN3_10</text>
<text x="81.3" y="138.4">CN3_9</text>
<text x="60.7" y="152.6" transform="rotate(-90 60.7 152.6)">CN2_1</text>
<text x="63.2" y="152.6" transform="rotate(-90 63.2 152.6)">CN2_3</text>
<text x="65.8" y="152.6" transform="rotate(-90 65.8 152.6)">CN2_5</text>
<text x="68.3" y="152.6" transform="rotate(-90 68.3 152.6)">CN3_1</text>
<text x="70.9" y="152.6" transform="rotate(-90 70.9 152.6)">CN3_3</text>
</g>
<g font-size="1.4" fill="#008484">
<text x="56.7" y="53.6" transform="rotate(-90 56.7 53.6)">VBUS</text>
<text x="59.2" y="52.6" transform="rotate(-90 59.2 52.6)">VCC</text>
<text x="63" y="53.4" transform="rotate(-90 63 53.4)">V3V3</text>
<text x="65.6" y="53.4" transform="rotate(-90 65.6 53.4)">V3V3</text>
<text x="68.1" y="53.4" transform="rotate(-90 68.1 53.4)">V3V3</text>
<text x="71.9" y="52.1" transform="rotate(-90 71.9 52.1)">VIO</text>
<text x="74.5" y="52.1" transform="rotate(-90 74.5 52.1)">VIO</text>
<text x="77" y="52.1" transform="rotate(-90 77 52.1)">VIO</text>
<text x="51.8" y="59.5">~{SUSPEND}</text>
<text x="76" y="55.7">AD0</text>
<text x="76" y="58.2">AD1</text>
<text x="51.8" y="64.6">~{RESET}</text>
<text x="51.8" y="62">~{PWREN}</text>
<text x="76" y="60.8">AD2</text>
<text x="76" y="63.3">AD3</text>
<text x="76" y="65.8">AD4</text>
<text x="51.8" y="70.9">EECS</text>
<text x="76" y="68.4">AD5</text>
<text x="76" y="70.9">AD6</text>
<text x="51.8" y="76">EECLK</text>
<text x="51.8" y="73.5">EEDATA</text>
<text x="76" y="73.5">AD7</text>
<text x="51.8" y="82.3">NC</text>
<text x="75.8" y="78.5">BD0</text>
<text x="75.8" y="81.1">BD1</text>
<text x="75.8" y="83.6">BD2</text>
<text x="75.8" y="86.2">BD3</text>
<text x="75.8" y="88.7">BD4</text>
<text x="75.8" y="91.2">BD5</text>
<text x="75.8" y="93.8">BD6</text>
<text x="75.8" y="96.3">BD7</text>
<text x="75.8" y="101.4">CD0</text>
<text x="75.8" y="106.5">CD2</text>
<text x="75.8" y="103.9">CD1</text>
<text x="75.8" y="111.6">CD4</text>
<text x="75.8" y="109">CD3</text>
<text x="75.8" y="119.2">CD7</text>
<text x="75.8" y="114.1">CD5</text>
<text x="75.8" y="116.6">CD6</text>
<text x="75.8" y="124.3">DD0</text>
<text x="75.8" y="131.9">DD3</text>
<text x="75.8" y="126.8">DD1</text>
<text x="75.8" y="129.3">DD2</text>
<text x="75.8" y="137">DD5</text>
<text x="75.8" y="134.4">DD4</text>
<text x="75.8" y="142">DD7</text>
<text x="75.8" y="139.5">DD6</text>
<text x="61.8" y="145.3" transform="rotate(-90 61.8 145.3)">GND_CN2</text>
<text x="64.3" y="145.3" transform="rotate(-90 64.3 145.3)">GND_CN2</text>
<text x="66.9" y="145.3" transform="rotate(-90 66.9 145.3)">GND_CN2</text>
<text x="69.4" y="145.3" transform="rotate(-90 69.4 145.3)">GND_CN3</text>
<text x="71.9" y="145.3" transform="rotate(-90 71.9 145.3)">GND_CN3</text>
</g>
</svg>
